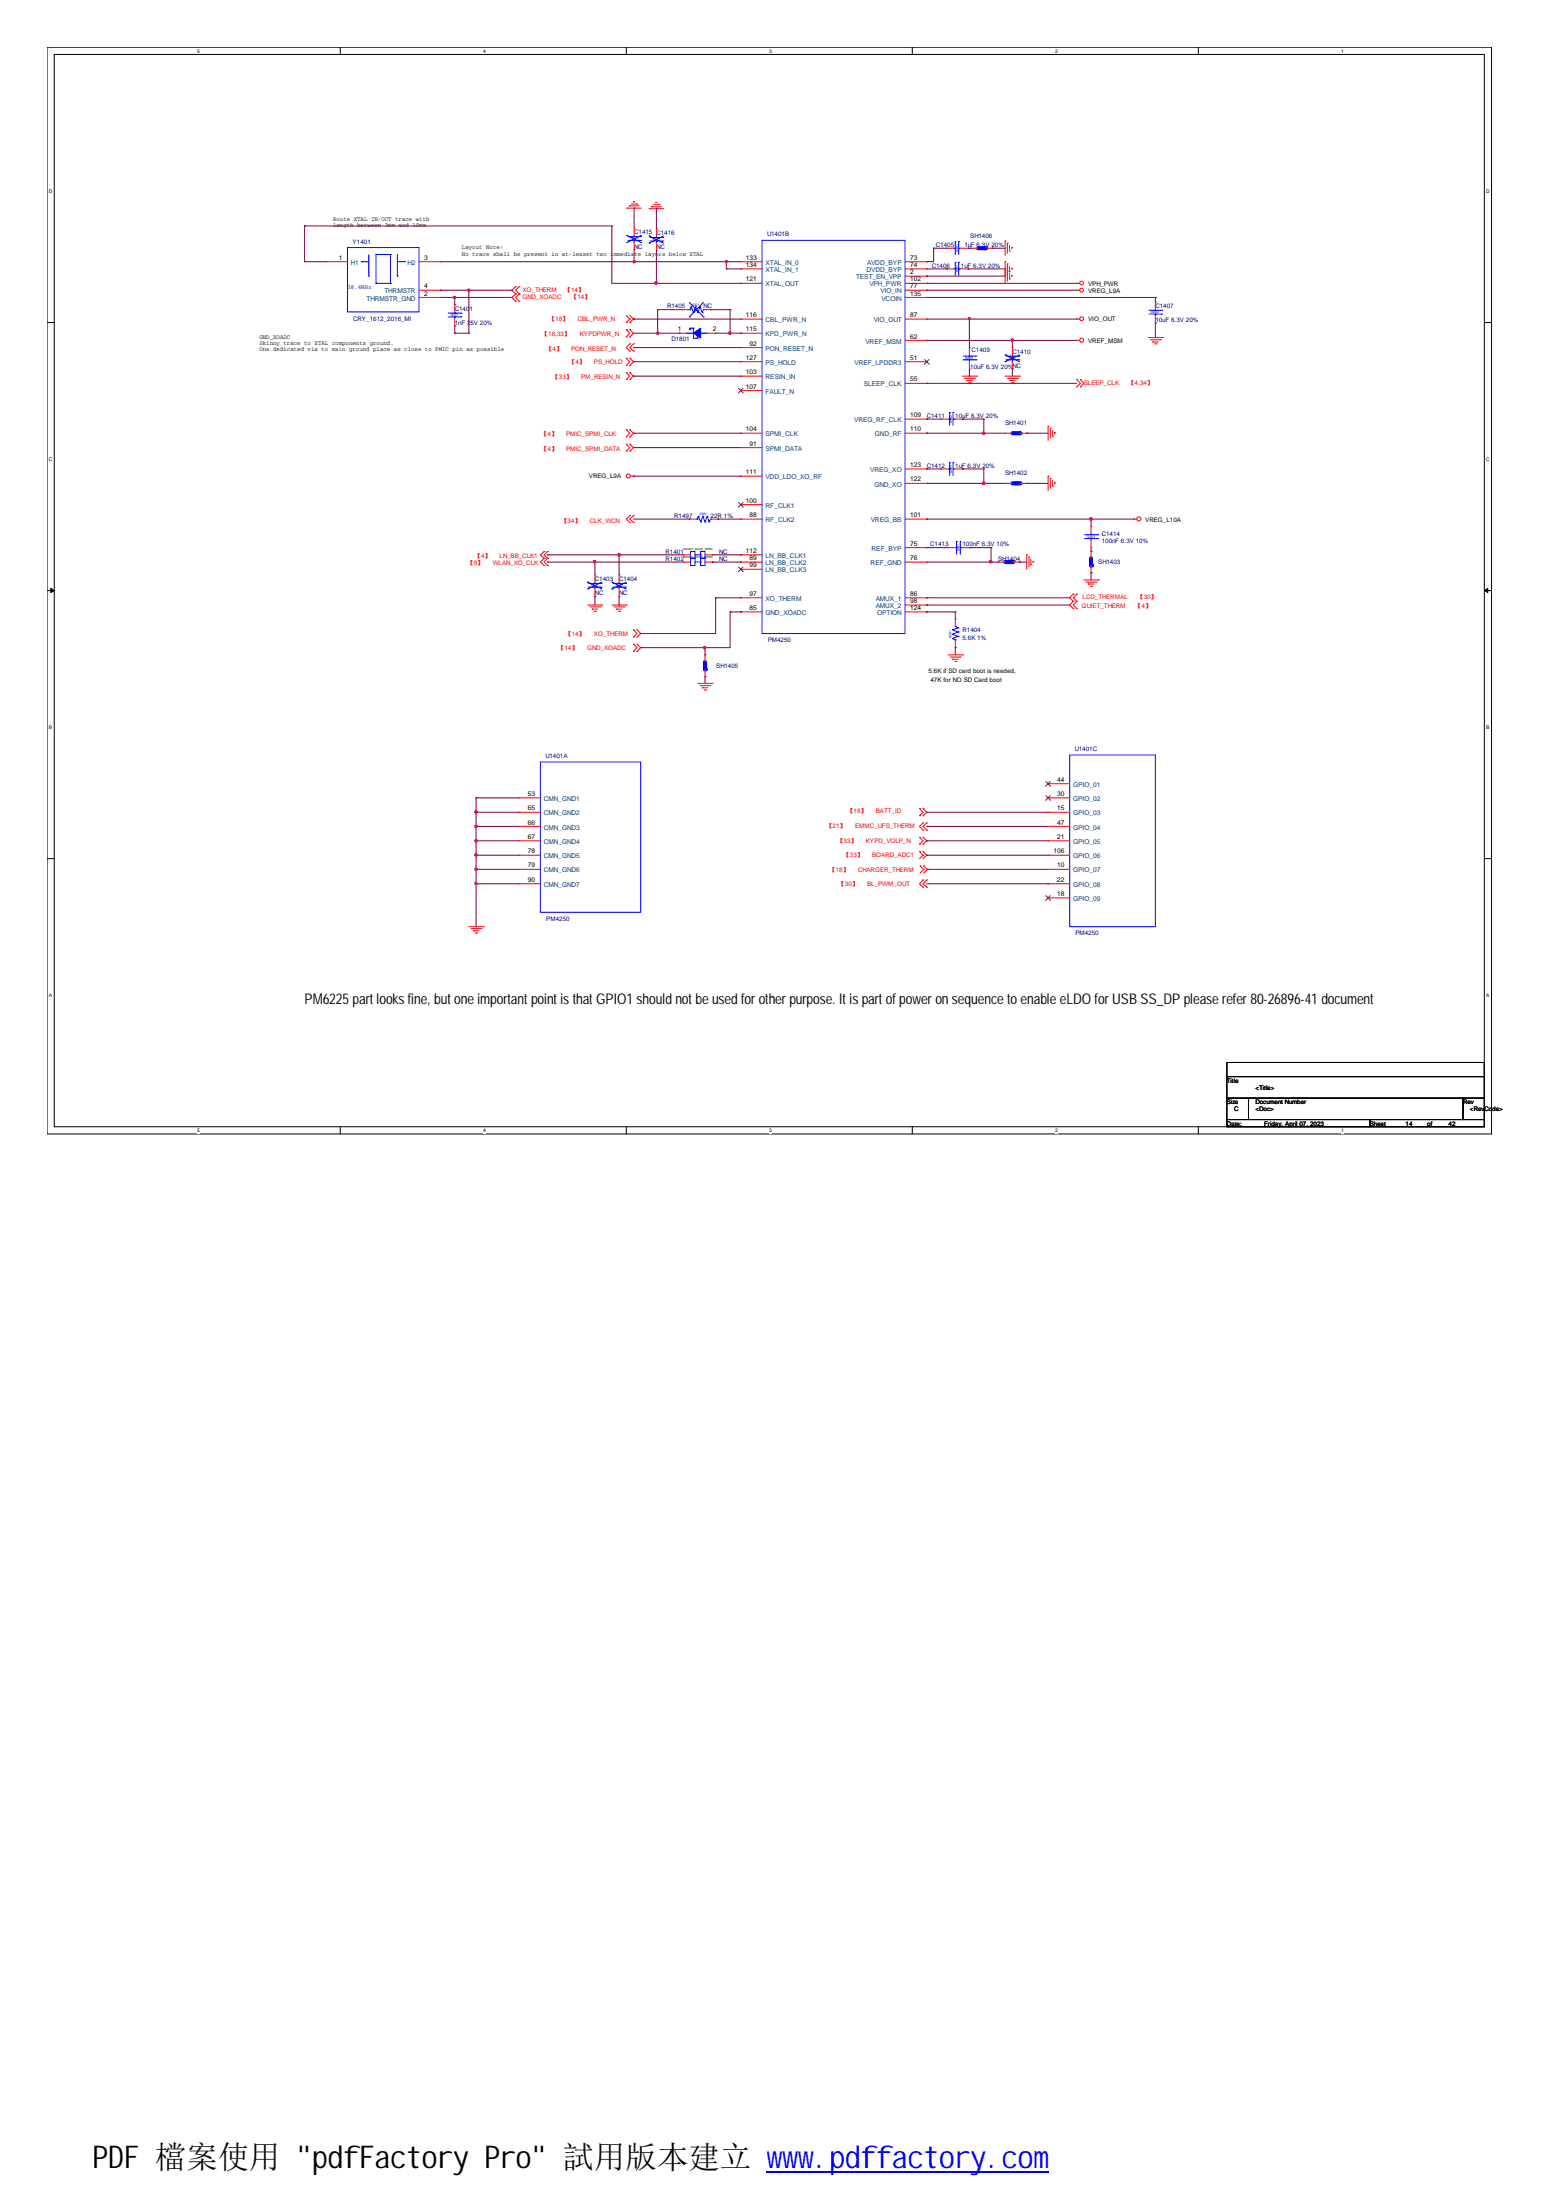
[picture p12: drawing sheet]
<svg xmlns="http://www.w3.org/2000/svg" width="210mm" height="297mm" viewBox="0 0 210 297" stroke-linecap="round" stroke-linejoin="round" font-family="sans-serif">
<path d="M6.3 6.4h195v146.7h-195zM7.3 7.4h193.1v144.7h-193.1z" fill="none" stroke="#000" stroke-width=".13"/>
<g fill="#fff">
<path d="M26.6 6.5h.4v.8h-.4z"/>
<path d="M26.6 152.3h.4v.7h-.4z"/>
</g>
<path d="M45.9 6.4v1M45.9 152.1v1" fill="none" stroke="#000" stroke-width=".13"/>
<g fill="#fff">
<path d="M65.2 6.5h.4v.8h-.4z"/>
<path d="M65.2 152.3h.4v.7h-.4z"/>
</g>
<path d="M84.5 6.4v1M84.5 152.1v1" fill="none" stroke="#000" stroke-width=".13"/>
<g fill="#fff">
<path d="M103.8 6.5h.4v.8h-.4z"/>
<path d="M103.8 152.3h.4v.7h-.4z"/>
</g>
<path d="M123.1 6.4v1M123.1 152.1v1" fill="none" stroke="#000" stroke-width=".13"/>
<g fill="#fff">
<path d="M142.5 6.5h.3v.8h-.3z"/>
<path d="M142.5 152.3h.3v.7h-.3z"/>
</g>
<path d="M161.8 6.4v1M161.8 152.1v1" fill="none" stroke="#000" stroke-width=".13"/>
<g fill="#fff">
<path d="M181.1 6.5h.3v.8h-.3z"/>
<path d="M181.1 152.3h.3v.7h-.3z"/>
<path d="M6.6 25.4h.5v.8h-.5z"/>
<path d="M200.6 25.4h.5v.8h-.5z"/>
<path d="M6.6 61.6h.5v.8h-.5z"/>
<path d="M200.6 61.6h.5v.8h-.5z"/>
</g>
<path d="M6.3 43.5h1M200.4 43.5h.9" fill="none" stroke="#000" stroke-width=".13"/>
<g fill="#fff">
<path d="M6.6 97.8h.5v.8h-.5z"/>
<path d="M200.6 97.8h.5v.8h-.5z"/>
</g>
<path d="M6.3 79.7h1M200.4 79.7h.9" fill="none" stroke="#000" stroke-width=".13"/>
<g fill="#000" stroke="#000" stroke-width=".13">
<path d="M6.9 79.4l.4 .3-.4 .3z" fill-rule="evenodd"/>
<path d="M200.4 79.7l.4-.3v.6z" fill-rule="evenodd"/>
</g>
<g fill="#fff">
<path d="M6.6 134h.5v.8h-.5z"/>
<path d="M200.6 134h.5v.8h-.5z"/>
</g>
<path d="M6.3 115.9h1M200.4 115.9h.9M165.6 143.5h34.8v1.9h-34.8zM165.6 145.4h34.8v2.9h-34.8zM165.6 148.3h2.9v2.9h-2.9zM165.6 151.2h19.3v.9h-19.3zM168.5 148.3h29v2.9h-29zM184.9 151.2h15.5v.9h-15.5zM197.5 148.3h2.9v2.9h-2.9z" fill="none" stroke="#000" stroke-width=".13"/>
<g fill="none" stroke="#f00" stroke-width=".13">
<path d="M69.6 38.7h.1M69.6 39.7h.1M69.6 38.7l-.5 .5 .5 .5M69.6 39.7l-.5 .5 .5 .5M70.1 39.7h.1M70.1 38.7h.1M70.1 38.7l-.5 .5 .5 .5M70.1 39.7l-.5 .5 .5 .5M84.6 28.1h.1M84.6 28.1h2M84.9 27.8h.1M84.9 27.8h1.4"/>
<path d="M85.2 27.5h.8M85.5 27.2h.1M85.5 27.2h.2M86 27.5h.1M87.6 28.2h.1M87.6 28.2h2M87.9 27.9h.1M87.9 27.9h1.4M88.2 27.6h.8M88.5 27.3h.1M88.5 27.3h.2M89 27.6h.1"/>
<path d="M135.7 32.5h.1M135.7 35.3h.1M135.7 36.3h.1M135.7 32.5v2M135.7 35.3v3M136 32.8h.1M136 35.6h.1M136 36.6h.1M136 32.8v1.4M136 35.6v2.4M136.3 33.9h.1M136.3 36.7h.1"/>
<path d="M136.3 37.7h.1M136.3 33.1v.8M136.3 35.9v.8M136.3 36.9v.8M136.6 33.4h.1M136.6 36.2h.1M136.6 37.2h.1M136.6 33.4v.2M136.6 36.2v.2M136.6 37.2v.2M145.3 38.3h.1M145.3 39.2h.1"/>
<path d="M145.3 38.3h.5M145.3 39.2h.5M69.6 40.7h.1M70.1 40.7h.1M84.5 45.5h.1M84.5 44.5h.1M84.5 49.3h.1M84.5 48.4h.1M84.5 51.3h.1M84.5 50.3h.1M84.5 59h.1M84.5 58h.1"/>
<path d="M84.5 60h.1M84.5 43.5h.1M84.5 44.5l.5 .5-.5 .5M84.5 48.4l.5 .4-.5 .5M84.5 50.3l.5 .5-.5 .5M84.5 58l.5 .5-.5 .5M84.5 60l.5 .4-.5 .5M84.5 42.6l.5 .5M85 44.5h.1M85 45.5h.1M85 46.4h.1M85 47.4h.1"/>
<path d="M85 48.4h.1M85 49.3h.1M85 50.3h.1M85 51.3h.1M85 58h.1M85 59h.1M85 60h.1M85 43.1h.1M85 43.5h.1M85 44.5l.5 .5-.5 .5M85 46.4l-.5 .5 .5 .5M85 48.4l.5 .4-.5 .5"/>
<path d="M85 50.3l.5 .5-.5 .5M85 58l.5 .5-.5 .5M85 60l.5 .4-.5 .5M85 43.1l-.5 .4M85 42.6l.5 .5M85.5 46.4h.1M85.5 47.4h.1M85.5 43.1h.1M85.5 46.4l-.5 .5 .5 .5M85.5 43.1l-.5 .4M91.7 45h.1M91.7 45h1"/>
<path d="M92.1 41.8h.1M92.1 41.8h.9M95 41.8h.9M95.5 45h1M95.9 41.8h.1M96.5 45h.1M129.9 50.8h1.9M130.2 51.1h1.3M130.5 51.4h.1M130.5 51.4h.8M130.8 51.7h.2M130.9 46.9h.1"/>
<path d="M130.9 49.8h.1M130.9 46.9v1M130.9 48.8v1M131 51.7h.1M131.5 51.1h.1M131.8 50.8h.1M135.7 50.8h1.9M136 51.1h1.3M136.3 51.4h.1M136.3 51.4h.7M136.6 51.7h.1M136.7 51.7h.1"/>
<path d="M137.3 51.1h.1M137.6 50.8h.1M141.5 57.6h.1M141.5 57.6v1.9M141.8 57.8h.1M141.8 57.8v1.4M142.1 58.9h.1M142.1 58.1v.8M142.4 58.4h.1M142.4 58.4v.2M145.3 43.1h.1M145.3 46h.1"/>
<path d="M145.3 52.2h.1M145.3 51.3h.1M145.3 43.1h.5M145.3 46h.5M145.3 51.3l.5 .5-.5 .4M145.8 52.2h.1M145.8 51.3h.1M145.8 51.3l.5 .5-.5 .4M155 45.6h1.9M155.3 45.9h1.3M155.6 46.2h.1M155.6 46.2h.7"/>
<path d="M155.9 46.4h.1M156 40.8h.1M156 43.6h.1M156 40.8v.9M156 42.7v.9M156 46.4h.1M156.6 45.9h.1M156.9 45.6h.1M73.4 74.5h.1M73.4 75.4h.1M73.4 76.4h.1M73.4 74.5l-.5 .4 .5 .5"/>
<path d="M73.4 75.4l-.5 .5 .5 .5M73.9 74.5h.1M73.9 75.4h.1M73.9 76.4h.1M73.9 74.5l-.5 .4 .5 .5M73.9 75.4l-.5 .5 .5 .5M84.5 60.9h.1M85 60.9h.1M85 69.6h.1M85 70.6h.1M85 69.6l-.5 .5 .5 .5M85.1 64.3h.4"/>
<path d="M85.5 64.3h.1M85.5 69.6h.1M85.5 70.6h.1M85.5 69.6l-.5 .5 .5 .5M93 70.1h.1M93 70.1h1M95.9 70.1h1M96.9 70.1h.1M127 63.3h.1M127 63.3h1M128 73.9h.1M128 73.9h.9"/>
<path d="M128.9 63.3h1M129.9 63.3h.1M129.9 73.9h1M130.9 73.9h.1M138.6 74.9h.1M138.6 74.9v2M138.9 75.2h.1M138.9 75.2v1.4M139.1 76.3h.1M139.1 75.5v.8M139.4 75.8h.1M139.4 75.8v.2"/>
<path d="M141.5 64.3h.1M141.5 64.3v1.9M141.8 64.6h.1M141.8 64.6v1.3M142.1 65.6h.1M142.1 64.9v.7M142.4 65.2h.1M142.4 65.2v.1M146.3 78.3h2M146.6 78.6h1.4M146.9 78.9h.1M146.9 78.9h.8"/>
<path d="M147.2 79.1h.2M147.3 71.1h.1M147.3 73.9h.1M147.3 71.1v.9M147.3 73v.9M147.4 79.1h.1M148 78.6h.1M148.3 78.3h.1M153.1 70.1h.1M153.1 70.1h.4M79.3 81.7h1.9M79.6 81.9h1.4"/>
<path d="M79.9 82.2h.1M79.9 82.2h.8M80.2 82.5h.2M80.4 82.5h.1M81 81.9h.1M81.2 81.7h.1M82.6 81.7h1.9M82.9 81.9h1.3M83.2 82.2h.1M83.2 82.2h.7M83.5 82.5h.2M83.7 82.5h.1"/>
<path d="M84.2 81.9h.1M84.5 81.7h.1M85.5 86h.1M85.5 85h.1M85.5 88h.1M85.5 87h.1M85.5 85l.5 .5-.5 .5M85.5 87l.5 .4-.5 .6M86 85h.1M86 86h.1M86 87h.1M86 88h.1"/>
<path d="M86 85l.5 .5-.5 .5M86 87l.5 .4-.5 .6M94.2 92.3h1.9M94.5 92.6h1.3M94.8 92.9h.1M94.8 92.9h.7M95.1 93.2h.1M95.2 93.2h.1M95.8 92.6h.1M96.1 92.3h.1M128 88.4h1.9M128.3 88.7h1.3"/>
<path d="M128.6 89h.1M128.6 89h.7M128.9 89.3h.1M128.9 83.6h.1M128.9 87.4h.1M128.9 83.6v1M128.9 86.5v.9M129 89.3h.1M129.6 88.7h.1M129.9 88.4h.1M144.4 80.7h.1M144.4 80.7l.5 .5"/>
<path d="M144.9 82.2h.1M144.9 81.2h.1M144.9 80.7h.1M144.9 80.2h.1M144.9 81.2l-.5 .5 .5 .5M144.9 80.7l.4 .5M144.9 80.2l-.5 .5M145.3 81.2h.1M145.3 82.2h.1M145.3 80.2h.1M145.3 81.2l-.4 .5 .4 .5M145.3 80.2l-.4 .5"/>
<path d="M124.1 114h.1M124.1 113.1h.1M124.1 115h.1M124.1 110.1h.1M124.1 109.2h.1M124.1 113.1l.5 .4-.5 .5M124.1 115l.5 .5M124.1 109.2l.5 .5-.5 .4M124.2 116.9h.1M124.2 116.9l.5 .5M124.6 113.1h.1M124.6 114h.1"/>
<path d="M124.6 115.5h.1M124.6 115h.1M124.6 112.1h.1M124.6 111.1h.1M124.6 118.8h.1M124.6 119.8h.1M124.6 109.2h.1M124.6 110.1h.1M124.6 113.1l.5 .4-.5 .5M124.6 115.5l-.5 .4M124.6 115l.5 .5M124.6 111.1l-.5 .5 .5 .5"/>
<path d="M124.6 118.8l-.5 .5 .5 .5M124.6 109.2l.5 .5-.5 .4M124.7 117.4h.1M124.7 116.9h.1M124.7 117.4l-.5 .5M124.7 116.9l.5 .5M125.1 115.5h.1M125.1 112.1h.1M125.1 111.1h.1M125.1 118.8h.1M125.1 119.8h.1M125.1 115.5l-.5 .4"/>
<path d="M125.1 111.1l-.5 .5 .5 .5M125.1 118.8l-.5 .5 .5 .5M125.2 117.4h.1M125.2 117.4l-.5 .5M63.3 125.1h1.9M63.6 125.4h1.3M63.9 125.7h.1M63.9 125.7h.7M64.2 126h.1M64.3 126h.1M64.9 125.4h.1M65.2 125.1h.1"/>
<circle cx="146" cy="38.2" r=".26"/>
<circle cx="146" cy="39.2" r=".26"/>
<circle cx="146" cy="45.9" r=".27"/>
<circle cx="146" cy="43" r=".26"/>
<circle cx="84.8" cy="64.3" r=".29"/>
<circle cx="153.7" cy="70.1" r=".29"/>
</g>
<g fill="none" stroke="#00f" stroke-width=".13">
<path d="M92.7 45h.1M92.7 45h.9M93 42.8h.1M93 41.8h.1M93 40.8l2 2M93.1 44.3h.1M93.1 44.5h.1M93.1 41.8h.1M93.1 44.3h.5M93.1 44.3v.2M93.3 41.4h.1M93.3 41.4l-.2 .4"/>
<path d="M93.3 41.4l.3 .8M93.6 44.3h.1M93.6 42.2h.1M93.6 44.3v1.4h.5M93.9 41.4h.1M93.9 41.4l-.3 .8M93.9 41.4l.3 .8M94.1 45.7h.1M94.1 45.5h.1M94.1 45.5v.2M94.2 42.2h.1M94.5 41.4h.1"/>
<path d="M94.5 41.4l-.3 .8M94.5 41.4l.3 .8M94.6 45h.1M94.6 45h.9M94.8 42.2h.1M95 41.8h.1M95 42.8h.1M95 41.8l-.2 .4M95 40.8l-2 2M130 48.6h1.7M130 48.1h1.7M130.9 48.1h.1"/>
<path d="M130.9 48.6h.1M130.9 47.9v.2M130.9 48.6v.2M131.7 48.6h.1M131.7 48.1h.1M155.1 42.4h1.7M155.1 41.9h1.7M156 41.9h.1M156 42.4h.1M156 41.7v.2M156 42.4v.3M156.8 42.4h.1"/>
<path d="M156.8 41.9h.1M94 70.1h.1M94.1 70.1h.1M94.3 69.7h.1M94.3 69.7l-.2 .4M94.3 69.7l.3 .8M94.6 70.5h.1M94.9 69.7h.1M94.9 69.7l-.3 .8M94.9 69.7l.3 .8M95.2 70.5h.1M95.5 69.7h.1"/>
<path d="M95.5 69.7l-.3 .8M95.5 69.7l.2 .8M95.7 70.5h.1M95.9 70.1h.1M95.9 70.1l-.2 .4M128 63.3h.2M128.2 63.3h.1M128.2 62.5h.1M128.2 62.5v1.7M128.7 62.5h.1M128.7 63.3h.1M128.7 63.3h.2"/>
<path d="M128.7 62.5v1.7M128.9 73.9h.2M129.1 73.9h.1M129.1 73.1h.1M129.1 73.1v1.7M129.6 73.1h.1M129.6 73.9h.1M129.6 73.9h.3M129.6 73.1v1.7M146.4 72.7h1.8M146.4 72.2h1.8M147.3 72.2h.1"/>
<path d="M147.3 72.7h.1M147.3 72v.2M147.3 72.7v.3M148.2 72.7h.1M148.2 72.2h.1M128.6 86.2h.1M128.6 85.6h.1M128.6 85h.1M128.6 86.2l.3 .2M128.6 85.6l.7 .3M128.6 85l.7 .3M128.9 84.6h.1"/>
<path d="M128.9 86.4h.1M128.9 84.6l.4 .2M128.9 86.4v.1M129.3 85.9h.1M129.3 85.3h.1M129.3 84.8h.1M129.3 85.9l-.7 .3M129.3 85.3l-.7 .3M129.3 84.8l-.7 .2"/>
</g>
<path d="M93.6 45l1-.7v1.4z" fill-rule="evenodd" fill="#00f" stroke="#00f" stroke-width=".13"/>
<path d="M136.7 65.3h.9" fill="none" stroke="#00f" stroke-width=".55"/>
<circle cx="137.6" cy="65.3" r=".28" fill="#00f"/>
<path d="M135.7 65.3h.1M135.7 65.3h1M137.6 65.3h1M138.6 65.3h.1" fill="none" stroke="#f00" stroke-width=".13"/>
<path d="M95.2 89.4v1" fill="none" stroke="#00f" stroke-width=".55"/>
<circle cx="95.2" cy="90.4" r=".28" fill="#00f"/>
<g fill="none" stroke="#f00" stroke-width=".13">
<path d="M85.6 30.8h.1M85.6 33.7h.1M85.6 30.8v1M85.6 32.8v.9M100 35.3h.1M100 36.3h.1M100 38.3h.1M100 35.3h2.9M100 36.3h2.9M100 38.3h2.9M122.2 35.3h2.9M122.2 36.3h2.9"/>
<path d="M122.2 38.3h2.9M122.2 37.3h2.9M122.2 39.2h2.9M125.1 35.3h.1M125.1 36.3h.1M125.1 37.3h.1M125.1 38.3h.1M125.1 39.2h.1M127.8 33.5h.1M127.8 33.5h.9M129.7 33.5h1M130.7 33.5h.1"/>
<path d="M61.4 41.1h.1M61.4 44h.1M61.4 41.1v1M61.4 43.1v.9M100 43.1h.1M100 45h.1M100 46.9h.1M100 48.8h.1M100 50.8h.1M100 52.7h.1M100 58.5h.1M100 43.1h2.9"/>
<path d="M100 45h2.9M100 46.9h2.9M100 48.8h2.9M100 50.8h2.9M100 52.7h2.9M100 58.5h2.9M122.2 43.1h2.9M122.2 48.8h2.9M122.2 58.5h2.9M122.2 40.2h2.9M122.2 46h2.9M122.2 51.8h2.9"/>
<path d="M122.2 56.6h2.9M125.1 40.2h.1M125.1 43.1h.1M125.1 46h.1M125.1 48.8h.1M125.1 51.8h.1M125.1 56.6h.1M125.1 58.5h.1M127 56.6h.1M127 56.6h1M128.9 56.6h1M129.9 56.6h.1"/>
<path d="M136.7 46.9h.1M136.7 49.8h.1M136.7 46.9v1M136.7 48.8v1M80.3 77.6h.1M80.3 77.6v1M80.3 79.5v1M83.6 77.6h.1M83.6 77.6v1M83.6 79.5v1M92.2 74.9h.1M92.2 75.9h.1"/>
<path d="M92.2 74.9h1M92.2 75.9h1M95.2 74.9h.9M95.2 75.9h.9M96.1 74.9h.1M96.1 75.9h.1M100 60.4h.1M100 64.3h.1M100 68.1h.1M100 70.1h.1M100 74.9h.1M100 75.9h.1"/>
<path d="M100 76.9h.1M100 74.9h2.9M100 75.9h2.9M100 60.4h2.9M100 64.3h2.9M100 68.1h2.9M100 70.1h2.9M100 76.9h2.9M122.2 75.9h2.9M122.2 70.1h2.9M122.2 63.3h2.9M122.2 65.3h2.9"/>
<path d="M122.2 73.9h2.9M125.1 63.3h.1M125.1 65.3h.1M125.1 70.1h.1M125.1 73.9h.1M125.1 75.9h.1M80.3 80.5h.1M83.6 80.5h.1M95.2 88.4h.1M95.2 91.3h.1M95.2 88.4v1M95.2 90.4v.9"/>
<path d="M100 80.7h.1M100 82.6h.1M100 80.7h2.9M100 82.6h2.9M122.2 80.7h2.9M122.2 82.6h2.9M122.2 81.7h2.9M125.1 80.7h.1M125.1 81.7h.1M125.1 82.6h.1M70.1 107.7h.1M70.1 109.7h.1"/>
<path d="M70.1 111.6h.1M70.1 113.5h.1M70.1 115.5h.1M70.1 117.4h.1M70.1 119.3h.1M70.1 107.7h2.8M70.1 109.7h2.8M70.1 111.6h2.8M70.1 113.5h2.8M70.1 115.5h2.8M70.1 117.4h2.8M70.1 119.3h2.8"/>
<path d="M141.5 105.8h.1M141.5 107.7h.1M141.5 109.7h.1M141.5 111.6h.1M141.5 113.5h.1M141.5 115.5h.1M141.5 117.4h.1M141.5 119.3h.1M141.5 107.7h2.9M141.5 109.7h2.9M141.5 111.6h2.9M141.5 113.5h2.9"/>
<path d="M141.5 115.5h2.9M141.5 117.4h2.9M141.5 119.3h2.9M141.5 105.8h2.9M141.5 121.2h.1M141.5 121.2h2.9"/>
</g>
<g fill="none" stroke="#00f" stroke-width=".13">
<path d="M84.6 32.8h.1M84.6 31.8h.1M84.6 31.8l2 1M84.8 32.5h1.7M84.8 31.9h1.7M85.6 31.9h.1M85.6 32.5h.1M85.6 31.8v.1M85.6 32.5v.3M86.5 32.5h.1M86.5 31.9h.1M86.6 31.8l-2 1"/>
<path d="M102.9 32.5h19.3v53h-19.3zM128.7 33.5h.2M128.9 33.5h.1M128.9 32.6h.1M128.9 32.6v1.8M129.4 32.6h.1M129.4 33.5h.1M129.4 33.5h.3M129.4 32.6v1.8M60.5 42.8h1.7M60.5 42.3h1.7M61.4 42.3h.1"/>
<path d="M61.4 42.8h.1M61.4 42.1v.2M61.4 42.8v.3M62.2 42.8h.1M62.2 42.3h.1M128 56.6h.2M128.2 56.6h.1M128.2 55.7h.1M128.2 55.7v1.7M128.7 55.7h.1M128.7 56.6h.1M128.7 56.6h.2"/>
<path d="M128.7 55.7v1.7M135.7 48.8h.1M135.7 47.9h.1M135.7 47.9l1.9 .9M135.8 48.6h1.7M135.8 48.1h1.7M136.7 48.1h.1M136.7 48.6h.1M136.7 47.9v.2M136.7 48.6v.2M137.5 48.6h.1M137.5 48.1h.1"/>
<path d="M137.6 47.9l-1.9 .9M79.3 79.5h.1M79.3 78.6h.1M79.3 78.6l1.9 .9M79.4 79.3h1.8M79.4 78.8h1.8M80.3 78.8h.1M80.3 79.3h.1M80.3 78.6v.2M80.3 79.3v.2M81.2 79.3h.1M81.2 78.8h.1"/>
<path d="M81.2 78.6l-1.9 .9M82.6 79.5h.1M82.6 78.6h.1M82.6 78.6l1.9 .9M82.7 79.3h1.8M82.7 78.8h1.8M83.6 78.8h.1M83.6 79.3h.1M83.6 78.6v.2M83.6 79.3v.2M84.5 79.3h.1M84.5 78.8h.1"/>
<path d="M84.5 78.6l-1.9 .9M93.2 74.5h.6v.9h-.6zM93.2 75.4h.6v1h-.6zM93.8 74.9h.8M93.8 75.9h.8M94.6 74.5h.6v.9h-.6zM94.6 75.4h.6v1h-.6zM94.6 74.9h.1M94.6 75.9h.1M72.9 102.9h13.6v20.3h-13.6zM144.4 101.9h11.6v23.2h-11.6z"/>
</g>
<g fill="none" stroke="#804000" stroke-width=".13">
<path d="M99.7 52.4l.6 .7M100.3 52.4l-.6 .7M124.8 48.5l.6 .7M125.4 48.5l-.6 .7M99.7 67.8l.6 .7M99.7 76.6l.6 .6M100.3 67.8l-.6 .7M100.3 76.6l-.6 .6M141.2 105.5l.6 .7M141.2 107.4l.6 .7M141.8 105.5l-.7 .7M141.8 107.4l-.7 .7"/>
<path d="M141.2 120.9l.6 .7M141.8 120.9l-.7 .7"/>
</g>
<path d="M147.3 75.4v1" fill="none" stroke="#00f" stroke-width=".55"/>
<circle cx="147.3" cy="76.4" r=".28" fill="#00f"/>
<path d="M147.3 74.5h.1M147.3 77.3h.1M147.3 74.5v.9M147.3 76.4v.9" fill="none" stroke="#f00" stroke-width=".13"/>
<path d="M132 33.5h1" fill="none" stroke="#00f" stroke-width=".55"/>
<circle cx="133" cy="33.5" r=".28" fill="#00f"/>
<g fill="none" stroke="#f00" stroke-width=".13">
<path d="M44 35.3h.1M44 35.3h2.9M56.6 35.3h2.8M56.6 39.2h2.8M59.4 35.3h.1M59.4 39.2h.1M88.6 30.9h.1M88.6 33.8h.1M88.6 30.9v1M88.6 32.8v1M131.1 33.5h.1M131.1 33.5h.9"/>
<path d="M133 33.5h.9M133.9 33.5h.1M56.6 40.2h2.8M59.4 40.2h.1"/>
</g>
<g fill="none" stroke="#00f" stroke-width=".13">
<path d="M46.9 33.4h9.7v8.7h-9.7zM48.8 35.3h.1M48.8 35.3h1M49.8 37.3h.1M49.8 34.4v2.9M50.8 38.3h.1M50.8 34.4h.1M50.8 34.4v3.9M50.8 38.3h1.9M50.8 34.4h1.9M52.7 38.3h.1M52.7 34.4h.1"/>
<path d="M52.7 34.4v3.9M53.6 37.3h.1M53.6 34.4v2.9M53.6 35.3h1M54.6 35.3h.1M87.6 32.8h.1M87.6 31.9h.1M87.6 31.9l2 .9M87.7 32.5h1.8M87.7 32.1h1.8M88.6 32.1h.1M88.6 32.5h.1"/>
<path d="M88.6 31.9v.2M88.6 32.5v.3M89.5 32.5h.1M89.5 32.1h.1M89.6 31.9l-2 .9"/>
</g>
<path d="M136.7 58.5h.9" fill="none" stroke="#00f" stroke-width=".55"/>
<circle cx="137.6" cy="58.5" r=".28" fill="#00f"/>
<path d="M135.7 58.5h.1M135.7 58.5h1M137.6 58.5h1M138.6 58.5h.1" fill="none" stroke="#f00" stroke-width=".13"/>
<path d="M135.7 75.9h1" fill="none" stroke="#00f" stroke-width=".55"/>
<circle cx="136.7" cy="75.9" r=".28" fill="#00f"/>
<path d="M127.8 36.3h.1M127.8 36.3h.9M129.7 36.3h1M130.7 36.3h.1M134.7 75.9h.1M134.7 75.9h1M136.7 75.9h.9M137.6 75.9h.1" fill="none" stroke="#f00" stroke-width=".13"/>
<path d="M128.7 36.3h.2M128.9 36.3h.1M128.9 35.4h.1M128.9 35.4v1.8M129.4 35.4h.1M129.4 36.3h.1M129.4 36.3h.3M129.4 35.4v1.8" fill="none" stroke="#00f" stroke-width=".13"/>
<g fill="none" stroke="#800040" stroke-width=".13">
<path d="M41.1 30.5h.1M41.1 35.3h.1M41.1 30.5h41.5M41.1 35.3h2.9M41.1 30.5v4.8M59.4 39.2h.1M59.4 35.3h40.6M59.4 39.2h9.7M63.3 39.2h.1M63.3 39.2v5.8M69.1 39.2h.1M82.6 30.5h.1"/>
<path d="M82.6 30.5v7.8h17.4M85.6 35.3h.1M85.6 28.1h.1M85.6 28.1v2.7M85.6 33.7v1.6M88.6 38.3h.1M88.6 28.2h.1M88.6 28.2v2.7M88.6 33.8v4.5M98 35.3h.1M98 36.3h.1M98 35.3v1"/>
<path d="M98 36.3h2M100 38.3h.1M125.1 35.3h.1M125.1 37.3h.1M125.1 38.3h.1M125.1 39.2h.1M125.1 36.3h2.7M125.1 37.3h10.6M125.1 38.3h20.2M125.1 39.2h20.2M126 33.5h.1M126 33.5v1.8h-.9"/>
<path d="M126 33.5h1.8M127.8 36.3h.1M130.7 33.5h.1M130.7 36.3h.1M130.7 33.5h.4M130.7 36.3h5M133.9 33.5h.1M133.9 33.5h1.8M59.4 40.2h.1M59.4 40.2h9.7M61.4 40.2h.1M61.4 45h.1"/>
<path d="M61.4 40.2v.9M61.4 44v1M61.4 45h1.9M63.3 45h.1M85.5 46.9h.1M85.5 48.8h.1M85.5 50.8h.1M85.5 58.5h.1M85.5 43.1h.1M85.5 43.1h14.5M85.5 45h6.2M85.5 46.9h14.5"/>
<path d="M85.5 48.8h14.5M85.5 50.8h14.5M85.5 58.5h14.5M88.8 45h.1M88.8 41.8h.1M88.8 41.8h3.3M88.8 41.8v3.2M91.7 45h.1M95.9 41.8h2.7M96.5 45h3.5M98.6 45h.1M98.6 41.8h.1"/>
<path d="M98.6 41.8v3.2M100 45h.1M125.1 46h.1M125.1 51.8h.1M125.1 56.6h.1M125.1 58.5h.1M125.1 40.2h30.9M125.1 43.1h20.2M125.1 46h20.2M125.1 51.8h20.2M125.1 56.6h1.9M125.1 58.5h10.6"/>
<path d="M129.9 56.6h.1M129.9 56.6h2.9M130.9 43.1h.1M130.9 50.8h.1M130.9 43.1v3.8M130.9 49.8v1M132.8 56.6h.1M132.8 58.5h.1M132.8 56.6v1.9M136.7 46h.1M136.7 49.8h.1M136.7 46v.9"/>
<path d="M136.7 49.8v1M138.6 58.5h.1M138.6 58.5h2.9M156 40.2h.1M156 43.6h.1M156 40.2v.6M156 43.6v2M73.9 74.9h.1M73.9 75.9h.1M73.9 74.9h18.3M73.9 75.9h18.3M80.3 75.9h.1"/>
<path d="M80.3 75.9v1.7M83.6 74.9h.1M83.6 74.9v2.7M85.5 60.4h.1M85.5 64.3h.1M85.5 60.4h14.5M85.5 64.3h14.5M85.5 70.1h7.5M93 70.1h.1M96.1 75.9h.1M96.1 74.9h3.9M96.1 75.9h3.9"/>
<path d="M96.9 70.1h.1M96.9 70.1h3.1M100 74.9h.1M125.1 63.3h.1M125.1 65.3h.1M125.1 70.1h.1M125.1 73.9h.1M125.1 63.3h1.9M125.1 65.3h10.6M125.1 70.1h28M125.1 73.9h2.9M125.1 75.9h9.6"/>
<path d="M129.9 63.3h.1M129.9 63.3h2.9M130.9 73.9h.1M130.9 73.9h2.9M132.8 63.3h.1M132.8 65.3h.1M132.8 63.3v2M133.8 73.9h.1M133.8 75.9h.1M133.8 73.9v2M134.7 75.9h.1M137.6 75.9h.1"/>
<path d="M137.6 75.9h1M138.6 65.3h.1M138.6 65.3h2.9M147.3 70.1h.1M147.3 77.3h.1M147.3 74.5h.1M147.3 70.1v1M147.3 73.9v.6M147.3 77.3v1M80.3 80.5h.1M80.3 80.5v1.2M83.6 81.7h.1"/>
<path d="M83.6 80.5v1.2M86.5 85.5h.1M86.5 87.4h.1M95.2 87.4h.1M95.2 91.3h.1M95.2 87.4v1M95.2 91.3v1M96.6 80.7h.1M96.6 80.7v4.8h-10.1M96.6 80.7h3.4M98.6 82.6h.1M98.6 82.6v4.8h-12.1"/>
<path d="M98.6 82.6h1.4M100 82.6h.1M125.1 81.7h.1M125.1 82.6h.1M125.1 80.7h.1M125.1 81.7h19.3M125.1 82.6h3.8M125.1 80.7h19.3M128.9 82.6h.1M128.9 87.4h.1M128.9 82.6v1M128.9 87.4v1"/>
<path d="M64.3 107.7h.1M64.3 109.7h.1M64.3 111.6h.1M64.3 113.5h.1M64.3 115.5h.1M64.3 117.4h.1M64.3 119.3h.1M64.3 107.7h5.8M64.3 107.7v17.4M64.3 109.7h5.8M64.3 111.6h5.8M64.3 113.5h5.8"/>
<path d="M64.3 115.5h5.8M64.3 117.4h5.8M64.3 119.3h5.8M125.1 113.5h.1M125.1 115.5h.1M125.1 111.6h.1M125.1 109.7h.1M125.1 109.7h16.4M125.1 111.6h16.4M125.1 113.5h16.4M125.1 115.5h16.4M125.1 119.3h16.4"/>
<path d="M125.2 117.4h.1M125.2 117.4h16.3M141.5 119.3h.1"/>
</g>
<g fill="#f0f" stroke="#f0f" stroke-width=".13">
<path d="M61.2 40h.3v.3h-.3z" fill-rule="evenodd"/>
<path d="M130.7 42.9h.3v.3h-.3z" fill-rule="evenodd"/>
<path d="M136.5 45.8h.3v.3h-.1h-.2z" fill-rule="evenodd"/>
<path d="M132.6 58.4h.3v.2h-.3z" fill-rule="evenodd"/>
<path d="M132.6 65.1h.3v.3h-.1h-.2z" fill-rule="evenodd"/>
<path d="M147.1 69.9h.3v.3l-.2 .1-.1-.1z" fill-rule="evenodd"/>
<path d="M83.4 74.8h.3v.2l-.1 .1-.2-.1z" fill-rule="evenodd"/>
<path d="M133.6 75.7h.2v.3h-.2z" fill-rule="evenodd"/>
<path d="M95 87.3h.2v.3h-.2z" fill-rule="evenodd"/>
<path d="M64.1 109.5h.3v.2h-.3z" fill-rule="evenodd"/>
<path d="M64.1 111.4h.3v.3h-.3z" fill-rule="evenodd"/>
<path d="M64.1 113.4h.3v.2l-.1 .1-.2-.1z" fill-rule="evenodd"/>
<path d="M64.1 117.2h.3v.3h-.3z" fill-rule="evenodd"/>
<path d="M64.1 115.3h.3v.2h-.3z" fill-rule="evenodd"/>
<path d="M64.1 119.1h.3v.3h-.3z" fill-rule="evenodd"/>
<path d="M63.2 39.1h.2v.2h-.2z" fill-rule="evenodd"/>
<path d="M80.1 75.7h.3v.3h-.3z" fill-rule="evenodd"/>
<path d="M85.5 35.2h.2v.3h-.2z" fill-rule="evenodd"/>
<path d="M97.9 35.2h.3v.3h-.3z" fill-rule="evenodd"/>
<path d="M88.4 38.1h.3v.2h-.3z" fill-rule="evenodd"/>
<path d="M98.4 44.9h.2v.2h-.2z" fill-rule="evenodd"/>
<path d="M88.6 44.9h.3v.2h-.3z" fill-rule="evenodd"/>
<path d="M61.2 40h.3v.3h-.3z" fill-rule="evenodd"/>
<path d="M130.7 42.9h.3v.3h-.3z" fill-rule="evenodd"/>
<path d="M136.5 45.8h.3v.3h-.1h-.2z" fill-rule="evenodd"/>
<path d="M132.6 58.4h.3v.2h-.3z" fill-rule="evenodd"/>
<path d="M132.6 65.1h.3v.3h-.1h-.2z" fill-rule="evenodd"/>
<path d="M147.1 69.9h.3v.3l-.2 .1-.1-.1z" fill-rule="evenodd"/>
<path d="M83.4 74.8h.3v.2l-.1 .1-.2-.1z" fill-rule="evenodd"/>
<path d="M133.6 75.7h.2v.3h-.2z" fill-rule="evenodd"/>
<path d="M95 87.3h.2v.3h-.2z" fill-rule="evenodd"/>
<path d="M64.1 109.5h.3v.2h-.3z" fill-rule="evenodd"/>
<path d="M64.1 111.4h.3v.3h-.3z" fill-rule="evenodd"/>
<path d="M64.1 113.4h.3v.2l-.1 .1-.2-.1z" fill-rule="evenodd"/>
<path d="M64.1 117.2h.3v.3h-.3z" fill-rule="evenodd"/>
<path d="M64.1 115.3h.3v.2h-.3z" fill-rule="evenodd"/>
<path d="M64.1 119.1h.3v.3h-.3z" fill-rule="evenodd"/>
<path d="M63.2 39.1h.2v.2h-.2z" fill-rule="evenodd"/>
<path d="M80.1 75.7h.3v.3h-.3z" fill-rule="evenodd"/>
<path d="M85.5 35.2h.2v.3h-.2z" fill-rule="evenodd"/>
<path d="M97.9 35.2h.3v.3h-.3z" fill-rule="evenodd"/>
<path d="M88.4 38.1h.3v.2h-.3z" fill-rule="evenodd"/>
<path d="M98.4 44.9h.2v.2h-.2z" fill-rule="evenodd"/>
<path d="M88.6 44.9h.3v.2h-.3z" fill-rule="evenodd"/>
</g>
<path d="M103.5 293.2h38.1" fill="none" stroke="#00f" stroke-width=".21"/>
<text font-size="4.2" x="12.5" y="292.7">PDF 檔案使用 &quot;pdfFactory Pro&quot; 試用版本建立 ww</text>
<text font-size="4.2" fill="#00f" x="105.6" y="292.7">w.pdffactory.com</text>
<text font-size="2" x="41.1" y="135.5">PM6225 part looks fine, but one important point is that GPIO1 should not be used for other purpose. It is part ofpower on sequence to enable eLDO for USB SS_DP please refer 80-26896-41 document</text>
<g font-size=".9">
<text x="45.7" y="35.1">1</text>
<text x="57.2" y="35.1">3</text>
<text x="100.7" y="35.1">133</text>
<text x="122.9" y="35.1">73</text>
<text x="57.2" y="38.9">4</text>
<text x="57.2" y="39.9">2</text>
<text x="100.7" y="36.1">134</text>
<text x="100.7" y="38">121</text>
<text x="122.9" y="36.1">74</text>
<text x="122.9" y="37">2</text>
<text x="122.9" y="38.9">77</text>
<text x="122.9" y="38">102</text>
<text x="122.9" y="39.9">135</text>
<text x="91.5" y="44.7">1</text>
<text x="96.2" y="44.7">2</text>
<text x="100.7" y="42.8">116</text>
<text x="100.7" y="44.7">115</text>
<text x="101.2" y="46.7">92</text>
<text x="122.9" y="42.8">87</text>
<text x="122.9" y="45.7">62</text>
<text x="100.7" y="48.6">127</text>
<text x="100.7" y="50.5">103</text>
<text x="100.7" y="52.5">107</text>
<text x="122.9" y="48.6">51</text>
<text x="122.9" y="51.5">55</text>
<text x="100.7" y="58.2">104</text>
<text x="122.9" y="56.3">109</text>
<text x="122.9" y="58.2">110</text>
<text x="100.7" y="64">111</text>
<text x="101.2" y="60.2">91</text>
<text x="122.9" y="63.1">123</text>
<text x="122.9" y="65">122</text>
<text x="100.7" y="67.9">100</text>
<text x="101.2" y="69.8">88</text>
<text x="122.9" y="69.8">101</text>
<text x="100.7" y="74.7">112</text>
<text x="101.2" y="75.6">89</text>
<text x="101.2" y="76.6">99</text>
<text x="122.9" y="75.6">76</text>
<text x="122.9" y="73.7">75</text>
<text x="101.2" y="80.5">97</text>
<text x="101.2" y="82.4">85</text>
<text x="122.9" y="80.5">86</text>
<text x="122.9" y="81.4">98</text>
<text x="122.9" y="82.4">124</text>
<text x="71.2" y="107.5">53</text>
<text x="142.7" y="105.6">44</text>
<text x="142.7" y="107.5">30</text>
<text x="71.2" y="109.4">65</text>
<text x="71.2" y="111.3">66</text>
<text x="71.2" y="113.3">67</text>
<text x="142.7" y="109.4">15</text>
<text x="142.7" y="111.3">47</text>
<text x="142.7" y="113.3">21</text>
<text x="71.2" y="115.2">78</text>
<text x="71.2" y="117.1">79</text>
<text x="71.2" y="119.1">90</text>
<text x="142.2" y="115.2">106</text>
<text x="142.7" y="117.1">10</text>
<text x="142.7" y="119.1">22</text>
<text x="142.7" y="121">18</text>
</g>
<g font-size=".9" fill="#004080">
<text x="47.4" y="35.8">H1</text>
<text x="55" y="35.8">H2</text>
<text x="103.3" y="35.8">XTAL_IN_0</text>
<text x="117.1" y="35.8">AVDD_BYP</text>
<text x="49.5" y="40.6">THRMSTR_GND</text>
<text x="51.9" y="39.6">THRMSTR</text>
<text x="103.3" y="36.7">XTAL_IN_1</text>
<text x="103.3" y="38.7">XTAL_OUT</text>
<text x="115.6" y="37.7">TEST_EN_VPP</text>
<text x="117" y="36.7">DVDD_BYP</text>
<text x="117.3" y="38.7">VPH_PWR</text>
<text x="118.9" y="39.6">VIO_IN</text>
<text x="119" y="40.6">VCOIN</text>
<text x="103.3" y="43.5">CBL_PWR_N</text>
<text x="103.3" y="45.4">KPD_PWR_N</text>
<text x="103.3" y="47.4">PON_RESET_N</text>
<text x="116.8" y="46.4">VREF_MSM</text>
<text x="117.9" y="43.5">VIO_OUT</text>
<text x="103.3" y="49.3">PS_HOLD</text>
<text x="103.3" y="51.2">RESIN_IN</text>
<text x="103.3" y="53.2">FAULT_N</text>
<text x="115.4" y="49.3">VREF_LPDDR3</text>
<text x="116.6" y="52.2">SLEEP_CLK</text>
<text x="103.3" y="58.9">SPMI_CLK</text>
<text x="115.3" y="57">VREG_RF_CLK</text>
<text x="118.1" y="58.9">GND_RF</text>
<text x="103.3" y="60.9">SPMI_DATA</text>
<text x="103.3" y="64.7">VDD_LDO_XO_RF</text>
<text x="117.5" y="63.7">VREG_XO</text>
<text x="118" y="65.7">GND_XO</text>
<text x="103.3" y="68.6">RF_CLK1</text>
<text x="103.3" y="70.5">RF_CLK2</text>
<text x="117.6" y="70.5">VREG_BB</text>
<text x="103.3" y="75.3">LN_BB_CLK1</text>
<text x="103.3" y="76.3">LN_BB_CLK2</text>
<text x="103.3" y="77.3">LN_BB_CLK3</text>
<text x="117.5" y="76.3">REF_GND</text>
<text x="117.6" y="74.4">REF_BYP</text>
<text x="103.3" y="81.1">XO_THERM</text>
<text x="103.3" y="83">GND_XOADC</text>
<text x="118.2" y="81.1">AMUX_1</text>
<text x="118.2" y="82.1">AMUX_2</text>
<text x="118.4" y="83">OPTION</text>
<text x="144.9" y="106.2">GPIO_01</text>
<text x="73.4" y="108.1">CMN_GND1</text>
<text x="73.4" y="110.1">CMN_GND2</text>
<text x="73.4" y="112">CMN_GND3</text>
<text x="73.4" y="113.9">CMN_GND4</text>
<text x="144.9" y="108.1">GPIO_02</text>
<text x="144.9" y="110.1">GPIO_03</text>
<text x="144.9" y="112">GPIO_04</text>
<text x="144.9" y="113.9">GPIO_05</text>
<text x="73.4" y="115.9">CMN_GND5</text>
<text x="73.4" y="117.8">CMN_GND6</text>
<text x="73.4" y="119.7">CMN_GND7</text>
<text x="144.9" y="115.9">GPIO_06</text>
<text x="144.9" y="117.8">GPIO_07</text>
<text x="144.9" y="119.7">GPIO_08</text>
<text x="144.9" y="121.7">GPIO_09</text>
</g>
<g font-size=".8">
<text x="45" y="29.8">Route XTAL IN/OUT trace with</text>
<text x="45" y="30.6">length between 3mm and 10mm</text>
<text x="62.4" y="33.6">Layout Note:</text>
<text x="62.4" y="34.6">No trace shall be present in at-leaset two immediate layers below XTAL</text>
<text x="146.9" y="38.6">VPH_PWR</text>
<text x="146.9" y="39.5">VREG_L9A</text>
<text x="35" y="45.7">GND_XOADC</text>
<text x="35" y="46.6">Skinny trace to XTAL components ground.</text>
<text x="35" y="47.4">One dedicated via to main ground place as close to PMIC pin as possible</text>
<text x="146.9" y="43.4">VIO_OUT</text>
<text x="146.9" y="46.3">VREF_MSM</text>
<text x="79.5" y="64.5">VREG_L9A</text>
<text x="154.6" y="70.4">VREG_L10A</text>
<text x="125.3" y="90.9">5.6K if SD card boot is needed,</text>
<text x="125.6" y="92">47K for NO SD Card boot</text>
<text x="165.6" y="146.2">Title</text>
<text x="165.6" y="149.1">Size</text>
<text x="169.5" y="147.1">&lt;Title&gt;</text>
<text x="169.5" y="149.1">Document Number</text>
<text x="197.5" y="149.1">Rev</text>
<text x="165.6" y="152">Date:</text>
<text x="166.6" y="150.1">C</text>
<text x="169.5" y="150.1">&lt;Doc&gt;</text>
<text x="170.6" y="152">Friday, April 07, 2023</text>
<text x="184.9" y="152">Sheet</text>
<text x="189.7" y="152">14</text>
<text x="192.7" y="152">of</text>
<text x="195.5" y="152">42</text>
<text x="198.4" y="150.1">&lt;Rev</text>
<text x="200.4" y="150.1">Code&gt;</text>
</g>
<g font-size=".8" fill="#000080">
<text x="47.6" y="32.9">Y1401</text>
<text x="85.6" y="31.6">C1415 C1416</text>
<text x="85.6" y="33.6">NC</text>
<text x="88.6" y="33.6">NC</text>
<text x="103.5" y="31.9">U1401B</text>
<text x="126.3" y="33.3">C1405</text>
<text x="130.2" y="33.3">1uF 6.3V 20%</text>
<text x="131" y="32.2">SH1406</text>
<text x="61.4" y="41.9">C1401</text>
<text x="90" y="41.6">R1405</text>
<text x="95" y="41.6">NC</text>
<text x="125.8" y="36.1">C1406</text>
<text x="129.7" y="36.1">1uF 6.3V 20%</text>
<text x="156" y="41.6">C1407</text>
<text x="47.7" y="43.3">CRY_1612_2016_MI</text>
<text x="61.4" y="43.9">1nF 25V 20%</text>
<text x="90.6" y="46.1">D1801</text>
<text x="131.1" y="47.5">C1409</text>
<text x="136.7" y="47.7">C1410</text>
<text x="156" y="43.5">10uF 6.3V 20%</text>
<text x="131" y="49.9">10uF 6.3V 20%NC</text>
<text x="125.1" y="56.4">C1411</text>
<text x="128.9" y="56.4">10uF 6.3V 20%</text>
<text x="135.7" y="57.4">SH1401</text>
<text x="125.1" y="63.2">C1412</text>
<text x="128.9" y="63.2">1uF 6.3V 20%</text>
<text x="135.7" y="64.1">SH1402</text>
<text x="91" y="69.9">R1497</text>
<text x="95.9" y="69.9">22R 1%</text>
<text x="89.8" y="74.7">R1401</text>
<text x="89.8" y="75.7">R1402</text>
<text x="97.1" y="74.7">NC</text>
<text x="97.1" y="75.7">NC</text>
<text x="125.6" y="73.8">C1413</text>
<text x="129.9" y="73.8">100nF 6.3V 10%</text>
<text x="134.7" y="75.7">SH1404</text>
<text x="148.3" y="76.2">SH1403</text>
<text x="148.7" y="72.3">C1414</text>
<text x="148.7" y="73.3">100nF 6.3V 10%</text>
<text x="80.3" y="78.4">C1403</text>
<text x="80.3" y="80.3">NC</text>
<text x="83.6" y="78.4">C1404</text>
<text x="83.6" y="80.3">NC</text>
<text x="103.6" y="86.7">PM4250</text>
<text x="129.9" y="85.4">R1404</text>
<text x="129.9" y="86.3">5.6K 1%</text>
<text x="96.7" y="90.2">SH1405</text>
<text x="145.1" y="101.4">U1401C</text>
<text x="73.6" y="102.3">U1401A</text>
<text x="73.7" y="124.4">PM4250</text>
<text x="145.2" y="126.3">PM4250</text>
</g>
<text font-size=".8" fill="#00f" x="46.9" y="39">38.4MHz</text>
<g font-size=".8" fill="#f00">
<text x="70.5" y="39.4">XO_THERM</text>
<text x="70.5" y="40.4">GND_XOADC</text>
<text x="76.2" y="39.4">【14】</text>
<text x="77.1" y="40.4">【14】</text>
<text x="73.2" y="45.3">【18,33】</text>
<text x="73.7" y="47.4">【4】</text>
<text x="74.1" y="43.3">【18】</text>
<text x="77.1" y="47.4">PON_RESET_N</text>
<text x="78" y="43.3">CBL_PWR_N</text>
<text x="78.3" y="45.3">KYPDPWR_N</text>
<text x="74.6" y="51.1">【33】</text>
<text x="76.8" y="49.2">【4】</text>
<text x="78.4" y="51.1">PM_RESIN_N</text>
<text x="80.2" y="49.2">PS_HOLD</text>
<text x="146.3" y="52">SLEEP_CLK</text>
<text x="152.3" y="52">【4,34】</text>
<text x="73.1" y="58.9">【4】</text>
<text x="76.4" y="58.9">PMIC_SPMI_CLK</text>
<text x="73.1" y="60.9">【4】</text>
<text x="76.4" y="60.9">PMIC_SPMI_DATA</text>
<text x="75.8" y="70.6">【34】</text>
<text x="79.6" y="70.6">CLK_WCN</text>
<text x="63.1" y="76.3">【8】</text>
<text x="64.1" y="75.3">【4】</text>
<text x="66.5" y="76.3">WLAN_XO_CLK</text>
<text x="67.4" y="75.3">LN_BB_CLK1</text>
<text x="146" y="82.1">QUIET_THERM</text>
<text x="146.1" y="80.9">LCD_THERMAL</text>
<text x="153.2" y="82.1">【4】</text>
<text x="153.5" y="80.9">【30】</text>
<text x="75.4" y="87.8">【14】</text>
<text x="76.3" y="85.8">【14】</text>
<text x="79.2" y="87.8">GND_XOADC</text>
<text x="80.2" y="85.8">XO_THERM</text>
<text x="111.5" y="111.8">【21】</text>
<text x="113" y="113.9">【33】</text>
<text x="114.4" y="109.8">【18】</text>
<text x="115.4" y="111.8">EMMC_UFS_THERM</text>
<text x="116.9" y="113.9">KYPD_VOLP_N</text>
<text x="118.2" y="109.8">BATT_ID</text>
<text x="112" y="117.8">【18】</text>
<text x="113.2" y="119.6">【30】</text>
<text x="113.9" y="115.8">【33】</text>
<text x="115.8" y="117.8">CHARGER_THERM</text>
<text x="117.1" y="119.6">BL_PWM_OUT</text>
<text x="117.7" y="115.8">BOARD_ADC1</text>
</g>
<g font-size=".7">
<text x="26.6" y="7.1">5</text>
<text x="65.2" y="7.1">4</text>
<text x="103.8" y="7.1">3</text>
<text x="142.5" y="7.1">2</text>
<text x="181.1" y="7.1">1</text>
<text x="6.6" y="26.1">D</text>
<text x="200.6" y="26.1">D</text>
<text x="6.6" y="62.3">C</text>
<text x="200.6" y="62.3">C</text>
<text x="6.6" y="98.5">B</text>
<text x="200.6" y="98.5">B</text>
<text x="6.6" y="134.6">A</text>
<text x="200.6" y="134.6">A</text>
<text x="26.6" y="152.9">5</text>
<text x="65.2" y="152.9">4</text>
<text x="103.8" y="152.9">3</text>
<text x="142.5" y="152.9">2</text>
<text x="181.1" y="152.9">1</text>
</g>
<g font-size=".5" fill="#00f">
<text x="85.1" y="32.3">0201</text>
<text x="88.1" y="32.4">0201</text>
<text x="129.3" y="34" transform="rotate(-90 129.3 34)">0201</text>
<text x="93.4" y="41.3">0201</text>
<text x="129.3" y="36.8" transform="rotate(-90 129.3 36.8)">0201</text>
<text x="60.9" y="42.7">0201</text>
<text x="155.4" y="42.3">0402</text>
<text x="130.3" y="48.5">0402</text>
<text x="136.2" y="48.5">0201</text>
<text x="128.5" y="57.1" transform="rotate(-90 128.5 57.1)">0402</text>
<text x="128.5" y="63.8" transform="rotate(-90 128.5 63.8)">0201</text>
<text x="94.4" y="69.6">0201</text>
<text x="129.5" y="74.5" transform="rotate(-90 129.5 74.5)">0201</text>
<text x="146.8" y="72.6">0201</text>
<text x="79.8" y="79.1">0201</text>
<text x="83.1" y="79.1">0201</text>
<text x="128.4" y="86.1" transform="rotate(-90 128.4 86.1)">0201</text>
</g>
<g font-size=".4">
<text x="92.2" y="74.3">RS0201_SOLD_OPEN</text>
<text x="92.2" y="75.3">RS0201_SOLD_OPEN</text>
</g>
</svg>
